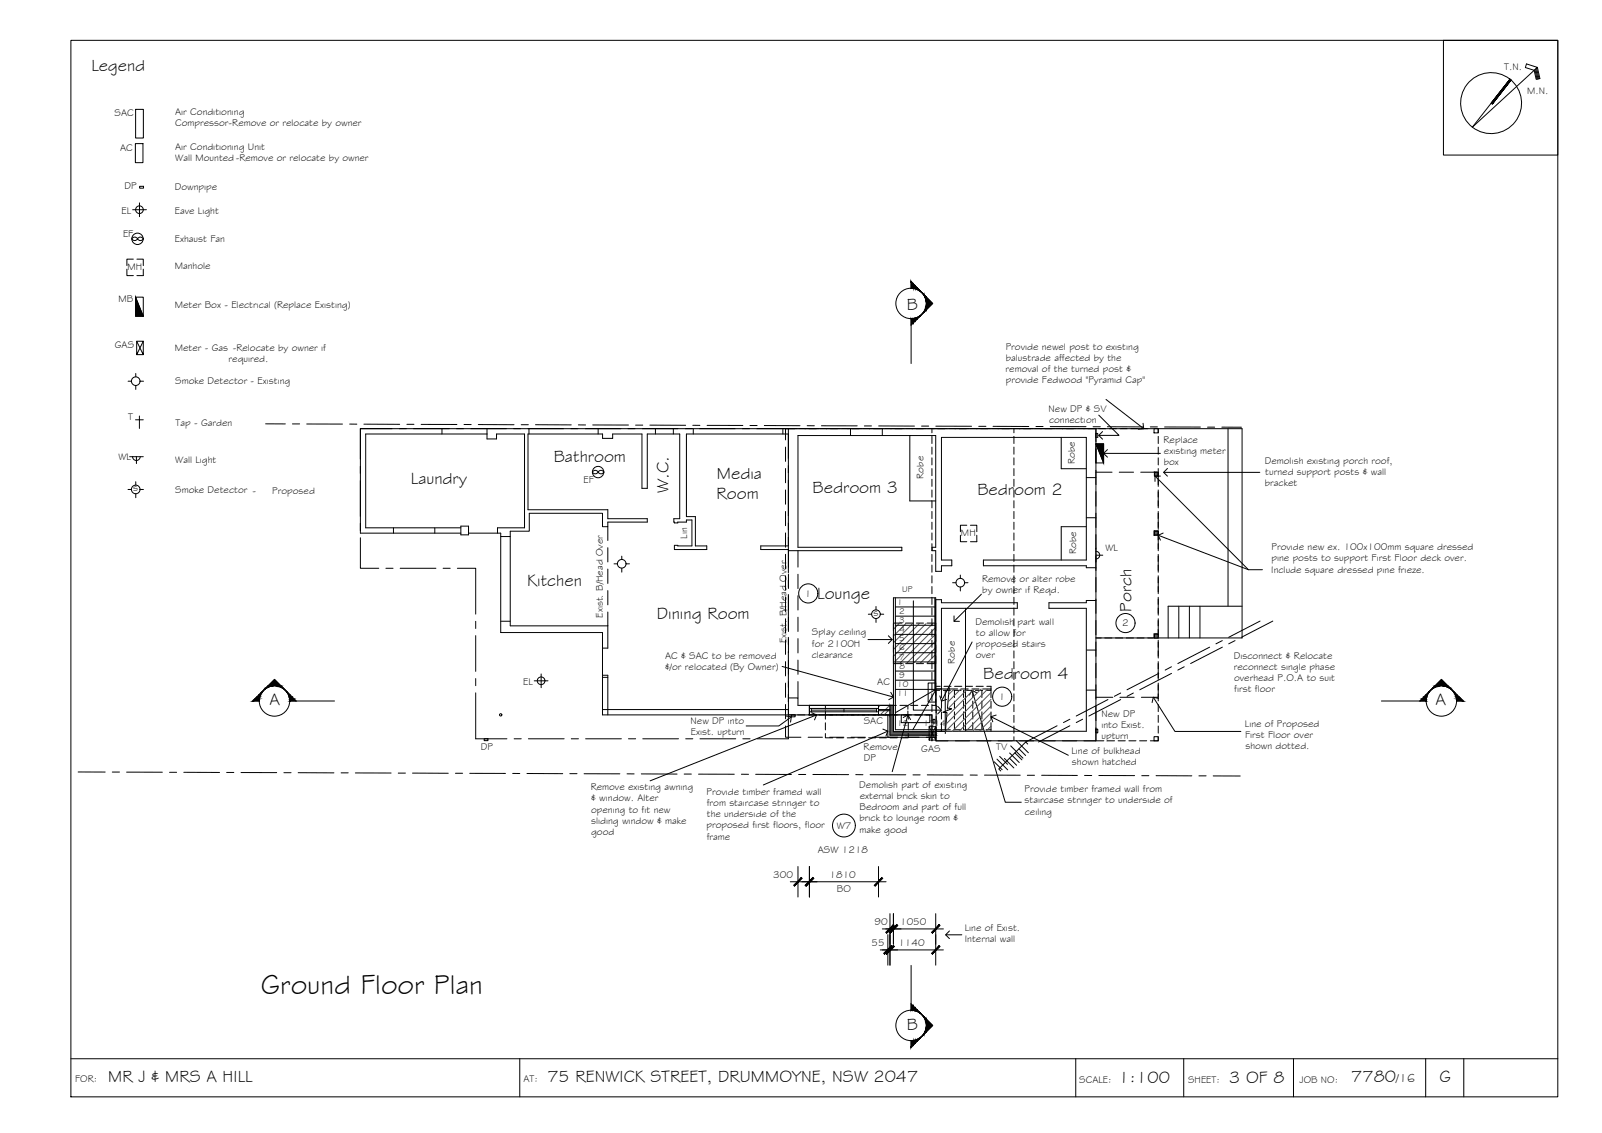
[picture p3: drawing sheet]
<svg xmlns="http://www.w3.org/2000/svg" width="420mm" height="297mm" viewBox="0 0 420 297" stroke-linecap="round" stroke-linejoin="round" font-family="sans-serif">
<!-- layer: HATCH -->
<g fill="#545454" stroke="#545454" stroke-width=".26">
<path d="M244.3 191.8h.5l-.3 .5z"/>
<path d="M244.5 192.3l.2 .4h-.3z"/>
<path d="M302.8 123.8l1 1v-1zM302.8 123.8l1 1h-1z"/>
<path d="M302.8 139.2l1 1v-1zM302.8 139.2l1 1h-1z"/>
<path d="M233.4 184.9l.9 2.5v-2.5zM233.4 184.9l.9 2.5h-.9z"/>
<path d="M233.4 187.4l.9 4.4v-4.4zM233.4 187.4l.9 4.4h-.9z"/>
<path d="M244.8 191.8l.7 .5v-.5zM244.8 191.8l.7 .5h-1z"/>
<path d="M243.7 191.8l.8 .5-.2-.5zM243.7 191.8l.8 .5h-.8z"/>
<path d="M238.2 191.8l5.5 .5v-.5zM238.2 191.8l5.5 .5h-5.5z"/>
<path d="M244.5 192.3l1 .4v-.4zM244.5 192.3l1 .4h-.8z"/>
<path d="M243.7 192.3l.7 .4 .1-.4zM243.7 192.3l.7 .4h-.7z"/>
<path d="M238.2 192.3l5.5 .4v-.4zM238.2 192.3l5.5 .4h-5.5z"/>
<path d="M233.4 191.8l4.8 .9v-.9zM233.4 191.8l4.8 .9h-4.8z"/>
<path d="M302.8 166.3l1 1v-1zM302.8 166.3l1 1h-1z"/>
</g>
<!-- layer: BORDER -->
<g fill="none" stroke="#000" stroke-width=".26">
<path d="M18.6 10.6h390v277h-390zM378.6 10.6h30v30.1h-30zM402.6 18.2l.5 2.6M402.8 18l.6 2.7M403 17.9l.6 2.8M403.2 17.7l.7 2.9-1 .2-.5-2.4-2.3-.7 .3-.9 2.8 .9-17 15.7 9.8-12.6M396.3 21l-4.9 6.3M18.6 277.6h390M136.3 277.6v10M282.1 277.6v10M310.5 277.6v10M339.2 277.6v10"/>
<path d="M373.9 277.6v10M383.9 277.6v10"/>
<circle cx="391.1" cy="27" r="8"/>
</g>
<!-- layer: SECTION POINT -->
<g fill="#000" stroke="#000" stroke-width=".26">
<path d="M241.4 76.3l.4 .4zM242.2 77.1l.3 .5zM243 77.9l1.6 1.7-1.6 1.6zM241.4 82.7l.4-.3zM242.2 82l-.4 .4zM72 178.1l1.7 1.7h-3.4zM378 178.1l1.7 1.7h-3.3zM69.2 181l-.4 .3zM69.5 180.6l.6-.3zM74.4 180.6l.4 .4zM74.8 181l.4 .3zM374.8 181.3l.4-.3z"/>
<path d="M375.6 180.6l-.4 .4zM380 180.3l.5 .3zM380.9 181l.4 .3zM241.4 265.6l.4 .4zM241.4 272l.4-.3zM241.8 266l.4 .5zM242.5 270.8l-.3 .5zM243 267.2l1.6 1.7-1.6 1.6z"/>
<path d="M239 73.9l.5 .5v1.2zM239 73.9v1.7h.5z"/>
<path d="M239.5 74.4l.5 .5v.8zM239.5 74.4v1.2l.5 .1z"/>
<path d="M240 74.9l.5 .5v.5zM240 74.9v.8l.5 .2z"/>
<path d="M240.5 75.4l.5 .7zM240.5 75.4v.5l.5 .2z"/>
<path d="M241 75.9l.4 .5zM241 75.9l.4 .5z"/>
<path d="M242.2 77.1l.3 .5zM241.8 76.7l.4 .4z"/>
<path d="M242.5 77.4l.2 .2v.6zM242.5 77.4l.2 .8z"/>
<path d="M242.7 77.6l.2 .2v.9zM242.7 77.6l.2 1.1z"/>
<path d="M242.9 77.8l.1 1.5zM242.9 77.8l.1 1.5z"/>
<path d="M243 79.8v1.4zM242.9 80.4v.9z"/>
<path d="M239 83.6l.5-.1v1.2zM239 83.6v1.6l.5-.5z"/>
<path d="M239.5 83.5l.5-.1v.8zM239.5 83.5v1.2l.5-.5z"/>
<path d="M240 83.4l.5-.2v.5zM240 83.4v.8l.5-.5z"/>
<path d="M240.5 83.2l.5-.2v.2zM240.5 83.2v.5l.5-.5z"/>
<path d="M241 83l.4-.3zM241 83v.2l.4-.4z"/>
<path d="M242.5 81.5l-.3 .5zM242.2 82l.3-.3z"/>
<path d="M242.7 81v.5h-.2zM242.5 81.5v.2l.2-.2z"/>
<path d="M242.9 80.4v.9l-.2-.3zM242.7 81v.5l.2-.2z"/>
<path d="M70.1 180l1-.1zM70.1 180l1-.1z"/>
<path d="M70.3 179.8h1.4zM70.2 179.9l1.5-.1z"/>
<path d="M72.3 179.8h1.4zM72.8 179.9h1z"/>
<path d="M72.8 179.9h1l-.4 .1zM73.4 180h.5l-.1-.1z"/>
<path d="M376.3 179.9l.3 .1 .6-.1zM376.1 180l.2-.1 .3 .1z"/>
<path d="M376.4 179.8h1.4zM376.4 179.8l.8 .1z"/>
<path d="M378.3 179.8l1.5 .1zM378.3 179.8l1.5 .1z"/>
<path d="M378.9 179.9l1.1 .1zM378.9 179.9l1.1 .1z"/>
<path d="M66.3 183.8l.6-.5h1.1zM66.3 183.8h1.7v-.5z"/>
<path d="M66.9 183.3l.5-.6h.7zM66.9 183.3h1.1l.1-.6z"/>
<path d="M67.9 182.3h.4l-.9 .4zM67.4 182.7h.7l.2-.4z"/>
<path d="M67.9 182.3l.6-.5zM67.9 182.3h.4l.2-.5z"/>
<path d="M68.8 181.3l-.5 .5zM68.3 181.8l.5-.5z"/>
<path d="M69.5 180.6l.6-.3zM69.5 180.6l-.3 .4z"/>
<path d="M70.1 180h.5l-.7 .3zM69.9 180.3l.7-.3z"/>
<path d="M73.4 180h.5v.3zM73.9 180v.3h.2z"/>
<path d="M73.9 180.3l.5 .3zM74.1 180.3l.4 .3z"/>
<path d="M75.2 181.3l.3 .5zM75.2 181.3l.3 .5h.2z"/>
<path d="M75.5 181.8h.2v.5zM75.7 181.8v.5h.4z"/>
<path d="M75.7 182.3h.4l-.2 .4zM76.1 182.3l-.2 .4h.7z"/>
<path d="M75.9 182.7h.7l-.6 .6zM76 183.3h1.1l-.5-.6z"/>
<path d="M76 183.3h1.1l-1.1 .5zM76 183.8h1.6l-.5-.5z"/>
<path d="M372.9 183.3l1.1 .5 .1-.5zM372.4 183.8l.5-.5 1.1 .5z"/>
<path d="M373.4 182.7l.7 .6 .1-.6zM373.4 182.7l.7 .6h-1.2z"/>
<path d="M373.9 182.3l.3 .4 .2-.4zM373.9 182.3l.3 .4h-.8z"/>
<path d="M374.4 181.8v.5l.2-.5zM373.9 182.3l.5-.5v.5z"/>
<path d="M374.8 181.3l-.2 .5zM374.8 181.3l-.2 .5h-.2z"/>
<path d="M375.9 180.3l-.2 .3 .4-.3zM375.6 180.6l.3-.3z"/>
<path d="M376.1 180v.3l.5-.3zM376.1 180v.3h-.2z"/>
<path d="M379.4 180l.8 .3-.2-.3zM379.4 180l.8 .3z"/>
<path d="M380 180.3l.5 .3zM380.5 180.6l.4 .4z"/>
<path d="M381.2 181.3l.5 .5zM381.2 181.3l.5 .5z"/>
<path d="M381.5 181.8l.7 .5zM381.5 181.8l.7 .5h-.5z"/>
<path d="M381.7 182.3l1 .4-.5-.4zM381.7 182.3l1 .4h-.8z"/>
<path d="M381.9 182.7l1.3 .6-.5-.6zM381.9 182.7l1.3 .6h-1.2z"/>
<path d="M382 183.3l1.7 .5-.5-.5zM382 183.3l1.7 .5h-1.7z"/>
<path d="M239.5 272.8l-.5 1.7 .5-.5zM239 272.9l.5-.1-.5 1.7z"/>
<path d="M239.5 263.7l-.5 1.2h.5zM239 263.2l.5 .5-.5 1.2z"/>
<path d="M240 272.7l-.5 1.3 .5-.5zM239.5 272.8l.5-.1-.5 1.3z"/>
<path d="M240 264.2l-.5 .7 .5 .1zM239.5 263.7l.5 .5-.5 .7z"/>
<path d="M240.5 272.6l-.5 .9 .5-.5zM240 272.7l.5-.1-.5 .9z"/>
<path d="M240 265l.5 .2v-.5zM240 264.2l.5 .5-.5 .3z"/>
<path d="M241 272.3l-.5 .7zM240.5 272.6l.5-.3-.5 .7z"/>
<path d="M240.5 265.2l.5 .2v-.2zM240.5 264.7l.5 .5h-.5z"/>
<path d="M241.4 272l-.4 .5zM241 272.3l.4-.3-.4 .5z"/>
<path d="M241 265.4l.4 .3zM241 265.2l.4 .4-.4-.2z"/>
<path d="M242.5 270.8l-.3 .5zM242.2 271.2l-.4 .5z"/>
<path d="M242.2 266.5l.3 .4zM242.2 266.4l.3 .3z"/>
<path d="M242.7 270.2l-.2 .8 .2-.2zM242.7 270.2l-.2 .8z"/>
<path d="M242.5 266.9l.2 .6v-.6zM242.5 266.7l.2 .2h-.2z"/>
<path d="M242.9 269.7l-.2 1.1 .2-.2zM242.9 269.7l-.2 1.1z"/>
<path d="M242.9 267.1l-.2 .4 .2 .5zM242.7 266.9l.2 .2-.2 .4z"/>
<path d="M243 269.1l-.1 1.5zM243 269.1l-.1 1.5z"/>
<path d="M243 267.2v1.4zM242.9 267.1v.9z"/>
</g>
<g fill="none" stroke="#000" stroke-width=".26">
<path d="M239 75.6v-1.7l5.6 5.7-5.6 5.6M239 83.6v11.7M68 183.8h-1.7l5.7-5.7 5.6 5.7M76 183.8h11.7M362.3 183.8h11.7M372.4 183.8l5.6-5.7 5.7 5.7h-1.7M239 253.1v11.8M239 263.2l5.6 5.7-5.6 5.6v-1.6"/>
<circle cx="238.9" cy="79.5" r="4"/>
<circle cx="72" cy="183.8" r="4"/>
<circle cx="378" cy="183.8" r="4"/>
<circle cx="238.9" cy="268.8" r="4"/>
</g>
<!-- layer: SERVICES -->
<g fill="none" stroke="#000" stroke-width=".26">
<path d="M35.5 37.6h2v5h-2zM35.6 28.7h2v7.5h-2zM34.8 55h3.6M36.6 53.2v3.6M36.6 48.8h1v.5h-1zM33.3 70.6v1.7h1.7M34.8 62.4a.86 .86 0 0 1 1.3 .2 .86 .86 0 0 1-1.5 0zM35 67.9h-1.7v1.7M35.5 77.9v5h2.1l-2.1-5h2.1v5M35.9 67.9h1.7v1.7M36.1 62.6a.86 .86 0 0 1 1.5 0M36.1 62.6a.86 .86 0 0 0 1.5 0"/>
<path d="M37.6 70.6v1.7h-1.7M33.6 99.9h.9M35.6 97.9v.9M35.8 89.5l1.8 3.5v-3.5M35.8 93l1.8-3.5h-1.8v3.5h1.8M36.7 99.9h.9M34 119.7h3.6M34.8 119.7a1.01 1.01 0 0 0 1 1 1.01 1.01 0 0 0 1-1M35.5 110.1h2.1M35.6 101.1v1M35.8 119.7v1.8M36.6 109.1v3.2"/>
<path d="M287.4 116.4v5h2l-1.9-5h1.9v5M287.4 113.6h.5v1.1h-.5zM33.6 128.3h.9M35.6 126.3v.9M35.6 129.4v1.1M36.7 128.3h.9M155.6 123.5a.86 .86 0 0 1 1.3 .3 .86 .86 0 0 1-1.5 0zM157.1 123.5a.86 .86 0 0 1 1.3 .3 .86 .86 0 0 1-1.5 0zM253.6 137.7h-1.7v1.7M254.5 137.7h1.7v1.7M161 147.8h.9M163.1 145.8v.9"/>
<path d="M163.1 149v1M164.2 147.8h.9M229.8 159v.9M249.8 152.8h.9M251.9 150.8v.9M251.9 153.9v1M251.9 140.3v1.7h1.7M253 152.8h.9M256.2 140.3v1.7h-1.7M287.4 144.5a1.01 1.01 0 0 1 1 1 1.01 1.01 0 0 1-1 1.1M287.4 145.6h1.8M287.4 143.8v3.6"/>
<path d="M140.1 178.5h3.6M141.9 176.7v3.6M227.7 161h.9M229.8 162.2v1M230.9 161h.9M243.4 179.1h2v5h-2zM127 193.7h1v.5h-1zM207.5 187.4h1v.5h-1zM236.4 187.4h7.5v2.1h-7.5zM243.7 190.5l1.7 3.5v-3.5M243.7 194l1.7-3.5h-1.7v3.5h1.7M244.7 188.6h.5v1h-.5z"/>
<path d="M260.8 199.7l2 2.1M261.5 199l2.8 2.8M262.2 198.3l2.1 2.1M263.4 198.8l2.5 2.5M264.8 198.8l1.8 1.8M264.8 197.4l2.5 2.5M265.1 195.6l3.2 3.2M266.2 197.4l1.8 1.8M266.5 194.1l3.2 3.3M267.3 196.3l1.7 1.8M269.5 195.1l-.5-.6-7.1 7.1 .6 .5M287.4 191.1h.5v1h-.5z"/>
<circle cx="36.6" cy="55" r="1.01"/>
<circle cx="36.1" cy="62.6" r="1.49"/>
<circle cx="35.6" cy="99.9" r="1.13"/>
<circle cx="35.6" cy="128.3" r="1.13"/>
<circle cx="156.9" cy="123.8" r="1.49"/>
<circle cx="163.1" cy="147.8" r="1.13"/>
<circle cx="251.9" cy="152.8" r="1.13"/>
<circle cx="141.9" cy="178.5" r="1.01"/>
<circle cx="229.7" cy="161" r="1.13"/>
</g>
<path d="M35.5 77.9l2.1 5h-2.1zM287.5 116.4h1.9v5z" fill="#000" stroke="#000" stroke-width=".26"/>
<!-- layer: EXISTING -->
<g fill="none" stroke="#000" stroke-width=".26">
<path d="M115.9 112.4v1.4M127.7 112.4v2.7h2.5v-1.3h7.4v24.6h-7.1v1.4M127.7 113.8h-31.8v24.6h25M138.7 112.4v1.4M156.9 112.4v1.4M171.9 112.4v1.4M176.6 112.4v1.4M181.8 112.4v1.4M205.3 112.4v1.4M223.1 112.4v1.8M231.4 112.4v1.8M238.6 114.2v17.1h6.8"/>
<path d="M278.3 114.7v8.2h6.6M287.4 112.4v81.8h-42M302.7 112.4h1.1v1.1h-1.1zM322.1 112.4v46.5M103.2 138.4v1.4M114 138.4v1.4M120.9 139.8h-26.4v-27.4h231.3v54.9h-38.4M120.9 137.9h2v2.3h-2zM122.9 139.8h8.4v26h26.7v21.6h77.9M284.9 138.1h-6.6v8.7M284.9 125.2h2.5M284.9 135.7h2.5"/>
<path d="M302.7 139.2h1.1v1.1h-1.1zM131.3 140.7h2.5M253.2 159.5v32.2M287.4 148.8h-2.5v-.5h-27v-1.5h27v-32.1h-38v32.1h2.7v1.5h-2.7v1.5h-1.5v-5.4h-.9v-.9h.9v-29.3h-36.1v29.3h27.2v.9h-29.7v-.3h-7.3v-1h7.3v-29.3h-26.8v21.6h2.4v7.7h3v1h-8.5v-1.1l4.6 .1v-6.8h-1.5v.6h-2.2v.2h-.9l-.2-.2v-.9h1.6v-22.2h-8.5v14.2h-1.4v-14.2h-7.7v1.1h-2.7v-1.1h-19.5v19.8h20.9v2.4h10.4v.9h-10.4v1.2h-1.4v-3.5h-19.2v4.7h-5v24.8h25.6v5.8h-1.4M287.4 157.4h-2.5v.6h-9.8v1.5h9.8v32.2h-38v-2.2M309.2 158.9v8.4M311.9 158.9v8.4M314.7 158.9v8.4M325.8 158.9h-19.4v8.4M131.3 162.9h2.5M158 177h1.4v10.4M158 177.6h1.4"/>
<path d="M284.9 170.4h2.5M302.7 166.2h1.1v1.1h-1.1zM158 186h48.8M216.5 184.9v1M216.5 186.4v1M235.1 184.9h-25.8v-1.9h-2.5v4.4M236 184.9h1.9M236.9 187.4h1.8M238.1 184.9v1M238.1 186.4v1M238.8 184.9h1.9M239.7 187.4h1.9"/>
<path d="M241.6 184.9h1.9M242.5 187.4h1.9v6.8M244.5 184.9h1v2M245.4 182.3v-25.1h1.5v.8h19.9v1.5h-19.9v23.4M245.4 183.3v1.6M245.5 187.8v1.9M245.5 190.7v1.9M246.9 183.8v1.9M246.9 186.6v1.9M284.9 180.9h2.5M302.7 193.1h1.1v1.1h-1.1z"/>
<circle cx="131.3" cy="187.4" r=".31"/>
</g>
<!-- layer: NEWWORK -->
<g fill="none" stroke="#000" stroke-width=".26">
<path d="M206 117.2v3.8M209.2 112.4h-3.2v2.9M211.1 112.4h3.7M216.7 112.4h3.8M222.3 112.4h3.8M228 112.4h3.7M233.6 112.4h3.7M239.2 112.4h3.8M244.8 112.4h3.8M250.5 112.4h3.7M256.1 112.4h3.7M261.7 112.4h3.8"/>
<path d="M267.3 112.4h3.8M273 112.4h3.7M278.6 112.4h3.7M284.2 112.4h3.2v3.4M287.4 117.7v3.7M206 122.8v3.8M206 128.5v3.7M206 134.1v3.7M206 139.7v3.8M287.4 123.3v3.8M287.4 128.9v3.8M287.4 134.5v3.8"/>
<path d="M287.4 123.8h4.3M293.5 123.8h3.8M299.2 123.8h4.2M302.8 139.2h1v1h-1zM302.8 123.8h1v1h-1zM303.8 123.8v3.3M303.8 128.9v3.8M303.8 134.5v3.8M206 145.3v3.8M206 151v3.7M206 156.6v3.7M287.4 140.2v3.7"/>
<path d="M287.4 145.8v3.8M287.4 151.4v3.8M287.4 157v3.8M303.8 140.2v3.7M303.8 145.8v3.8M303.8 151.4v3.8M303.8 157v3.8M206 162.2v3.8M206 167.8v3.8M206 173.5v3.7M206 179.1v3.7M245.5 179.9h1.1"/>
<path d="M247.6 179.9h1.8M250.4 179.9h1.9M253.2 179.9h1.9M256 179.9h1.9M258.8 179.9h1.1v.7M287.4 162.7v3.7M287.4 168.3v3.8M287.4 173.9v3.8M287.4 179.5v3.8M287.4 167.3h1.4M289.8 167.3h1.8M292.6 167.3h1.9"/>
<path d="M295.4 167.3h1.9M298.2 167.3h1.9M301 167.3h1.4M302.8 166.3h1v1h-1zM303.8 179.5v3.3h-4.5M303.8 162.7v3.7M303.8 168.3v3.8M303.8 173.9v3.8M206 190.3v3h4.1M206 184.7v3.8M211.9 193.3h3.8M212.3 184.9v2.5"/>
<path d="M217.6 193.3h3.7M223.2 193.3h3.8M228.8 193.3h6.6M230.4 186h3M230.4 186.3h3M233.4 187.4h-3v-2.5h3v7.8h12.1M234.3 184.9v6.9h11.2M237.3 193.3h3.8M242.9 193.3h2.6M245.5 194.2h3.2M250.5 194.2h3.8M256.2 194.2h3.7"/>
<path d="M261.8 194.2h3.7M267.4 194.2h3.8M273 194.2h3.8M278.7 194.2h3.7M287.4 190.8v3.4h-3.1M287.4 185.2v3.7M287.4 182.8h4.5M293.7 182.8h3.8"/>
</g>
<!-- layer: INSULCLAD -->
<path d="M232.9 187.4v5.9h12.6" fill="none" stroke="#000" stroke-width=".26"/>
<!-- layer: 0.13 -->
<g fill="none" stroke="#000" stroke-width=".26">
<path d="M159.4 138.1v3.6M159.4 143.6v3.7M159.4 149.2v3.8M159.4 154.8v3.8M206.8 144.4v4.3M206.8 150.6v3.7M206.8 156.2v3.7M209.3 144.4v4.3M209.3 150.6v3.7M209.3 156.2v3.7M159.4 160.5v3.6M206.8 161.8v3.8"/>
<path d="M206.8 167.4v3.8M206.8 173.1v3.7M206.8 178.7v4.3M209.3 161.8v3.8M209.3 167.4v3.8M209.3 173.1v3.7M209.3 178.7v4.3M234.3 172v2h2.3M234.3 166.3v1.9M234.3 169.1v1.9M236.6 163.4h-2.3v2M237.5 174h1.9"/>
<path d="M237.5 163.4h1.9M240.3 174h1.9M240.3 163.4h1.9M243.1 163.4h2.3v2M245.4 172v2h-2.3M245.4 166.3v1.9M245.4 169.1v1.9M248.9 180.2l-.4 5.5 1.1 .1-2.3 .9 1.1 .1-.5 5.5"/>
</g>
<!-- layer: ROOFPLAN EXIST. -->
<g fill="none" stroke="#000" stroke-width=".26">
<path d="M102.8 112.4h-8.3v8M104.7 112.4h1.9M108.5 112.4h9.3M119.7 112.4h1.9M123.5 112.4h9.3M134.7 112.4h1.9M138.5 112.4h9.3M149.7 112.4h1.9M153.5 112.4h9.3M164.7 112.4h1.9M168.5 112.4h9.3M179.7 112.4h1.9"/>
<path d="M183.5 112.4h9.3M194.7 112.4h1.9M198.5 112.4h10M206.8 112.4v7.8M209.4 112.4h1.9M212.2 112.4h1.9M215 112.4h1.9M217.8 112.4h1.9M220.6 112.4h1.9M223.4 112.4h1.9M226.3 112.4h1.8M229.1 112.4h1.9"/>
<path d="M231.9 112.4h1.9M234.7 112.4h1.9M237.5 112.4h1.9M240.3 112.4h1.9M243.1 112.4h1.9M244.4 112.4v1.1M244.4 114.4v1.9M244.4 117.2v1.9M245.9 112.4h1.9M248.8 112.4h1.8M251.6 112.4h1.9M254.4 112.4h1.9"/>
<path d="M257.2 112.4h1.9M260 112.4h1.9M262.8 112.4h1.9M265.6 112.4h1.9M265.9 112.4v1.1M265.9 114.4v1.9M265.9 117.2v1.9M268.4 112.4h1.9M271.3 112.4h1.8M274.1 112.4h1.9M276.9 112.4h1.9M279.7 112.4h1.9"/>
<path d="M282.5 112.4h1.9M285.3 112.4h1.9M288.1 112.4h1.9M290.9 112.4h1.9M293.8 112.4h1.8M296.6 112.4h1.9M299.4 112.4h1.7M303.8 112.4v1.1M303.8 114.4v1.9M303.8 117.2v1.9M94.5 122.2v1.9M94.5 126v9.4"/>
<path d="M94.5 137.2v1.9M206.8 122.1v1.9M206.8 125.8v9.4M206.8 137.1v1.9M244.4 120v1.9M244.4 122.8v1.9M244.4 125.6v1.9M244.4 128.5v1.8M244.4 131.3v1.9M244.4 134.1v1.9M244.4 136.9v1.9M244.4 139.7v1.9"/>
<path d="M265.9 120v1.9M265.9 122.8v1.9M265.9 125.6v1.9M265.9 128.5v1.8M265.9 131.3v1.9M265.9 134.1v1.9M265.9 136.9v1.9M265.9 139.7v1.9M303.8 120v1.9M303.8 122.8v1.9M303.8 125.6v1.9M303.8 128.5v1.8"/>
<path d="M303.8 131.3v1.9M303.8 134.1v1.9M303.8 136.9v1.9M303.8 139.7v1.9M94.5 141v8h4.8M101.2 149h1.9M105 149h9.3M116.2 149h1.9M120 149h4.8v12M206.8 140.8v9.4M206.8 152.1v1.9M206.8 155.8v9.4"/>
<path d="M244.4 142.5v1.9M244.4 145.3v1.9M244.4 148.1v1.9M244.4 151v1.8M244.4 153.8v1.9M244.4 156.6v1.9M244.4 159.4v1.9M265.9 142.5v1.9M265.9 145.3v1.9M265.9 148.1v1.9M265.9 151v1.8M265.9 153.8v1.9"/>
<path d="M265.9 156.6v1.9M265.9 159.4v1.9M303.8 142.5v1.9M303.8 145.3v1.9M303.8 148.1v1.9M303.8 151v1.8M303.8 153.8v1.9M303.8 156.6v1.9M303.8 159.4v1.9M124.8 162.9v1.9M124.8 166.6v9.4M124.8 177.9v1.9"/>
<path d="M206.8 167.1v1.9M206.8 170.9v9.3M244.4 162.2v1.9M244.4 165v1.9M244.4 167.8v1.9M244.4 170.6v1.9M244.4 173.5v1.8M244.4 176.3v1.9M244.4 179.1v1.9M265.9 162.2v1.9M265.9 165v1.9M265.9 167.8v1.9"/>
<path d="M265.9 170.6v1.9M265.9 173.5v1.8M265.9 176.3v1.9M265.9 179.1v1.9M303.8 162.2v1.9M303.8 165v1.9M303.8 167.8v1.9M303.8 170.6v1.9M303.8 173.5v1.8M303.8 176.3v1.9M303.8 179.1v1.9M303.9 176.5l-8.3 4.3"/>
<path d="M307.2 174.8l-1.6 .9M307.3 176.5l-8.4 4.3M310.6 174.8l-1.7 .9M317.3 169.7l-8.4 4.3M320.6 168l-1.7 .8M320.6 169.7l-8.3 4.3M323.9 168l-1.7 .8M330.5 162.8l-8.3 4.3M333.8 162.8l-8.2 4.3M124.8 181.6v12.1h8.2M134.8 193.7h1.9M138.6 193.7h9.4"/>
<path d="M149.8 193.7h1.9M153.6 193.7h9.4M164.8 193.7h1.9M168.6 193.7h9.4M179.8 193.7h1.9M183.6 193.7h9.4M194.8 193.7h1.9M206.8 182.1v1.9M206.8 185.8v7.9h-8.2M206.8 187.4h1.4M209.2 187.4h1.9M212 187.4h1.9"/>
<path d="M214.8 187.4h1.9M216.5 192.3v1.1h1.9M216.5 189.5v1.9M217.6 187.4h21.6M218.4 187.4h-1.9v1.1M219.4 193.4h1.8M222.2 193.4h1.9M225 193.4h1.9M227.8 193.4h1.9M230.6 193.4h1.9M233.4 193.4h1.9M238.2 192.3v1.1h-2"/>
<path d="M238.2 187.4v1.1M238.2 189.5v1.9M240.1 187.4h1.9M242.9 187.4h1.5M244.4 181.9v1.9M244.4 184.7v1.9M244.4 187.5v1.9M244.4 190.3v1.9M244.4 193.1v1.1M265.9 181.9v1.9M265.9 184.7v1.9M265.9 187.5v1.9"/>
<path d="M265.9 190.3v1.9M265.9 193.1v1.1M277.2 190.3l-8.2 4.2M280.6 188.6l-1.7 .8M280.6 190.3l-8.2 4.2M283.9 188.6l-1.6 .8M287.4 194.2h2.1M290.4 194.2h1.9M290.6 183.4l-8.3 4.3M293.3 194.2h1.8M293.9 181.7l-1.6 .9M293.9 183.4l-8.3 4.3"/>
<path d="M296.1 194.2h1.8M297.3 181.7l-1.7 .9M298.9 194.2h1.8M303.8 181.9v1.9M303.8 184.7v1.9M303.8 187.5v1.9M303.8 190.3v1.9M303.8 193.1v1.1h-2.1"/>
</g>
<!-- layer: HATCH -->
<g fill="none" stroke="#545454" stroke-width=".26">
<path d="M235.8 163.5l-1.5 1.5M237.6 163.5l-3.3 3.2M239.3 163.5l-5 5M241.1 163.5l-6.8 6.8M242.9 163.5l-8.6 8.6M244.6 163.5l-10.3 10.3M245.4 164.5l-9.3 9.3M245.4 166.3l-7.5 7.5M245.4 168l-5.8 5.8M245.4 169.8l-4 4M245.4 171.5l-2.3 2.3M245.4 173.3l-.5 .5"/>
<path d="M230.8 184.9l-.4 .4M232 186.3l-1.1 1.1M233 186.3l-1.1 1.1M233.3 184.9l-1.1 1.1M233.4 185.9l-.1 .1M250.3 180.6l-1.5 1.5M252 180.6l-3.4 3.4M253.8 180.6l-5.3 5.4M255.6 180.6l-7.3 7.3M257.3 180.6l-9.2 9.2M259.1 180.6l-11.1 11.1M259.9 181.6l-10.1 10.1"/>
<path d="M259.9 183.3l-8.4 8.4M259.9 185.1l-6.6 6.6M259.9 186.9l-4.8 4.8M259.9 188.7l-3.1 3M259.9 190.4l-1.3 1.3"/>
</g>
<!-- layer: WINDOWS -->
<g fill="none" stroke="#000" stroke-width=".26">
<path d="M212.3 185.7h18.1M212.3 187.4h18.1M212.3 186.6h18.1M212.3 184.9h18.1M212.8 185.7v.9M212.8 186.2h17.1M221.3 185.7v.9M229.9 185.7v.9"/>
<circle cx="221.3" cy="216.4" r="3"/>
</g>
<!-- layer: STAIRS -->
<g fill="none" stroke="#000" stroke-width=".26">
<path d="M234.8 156.7v34.6h14.4M234.8 159.1h10.4M245.2 156.7v24.3h1.3M234.8 178.3h10.4M234.8 175.9h10.4M234.8 173.5h10.4M234.8 171.1h10.4M234.8 168.7h10.4M234.8 166.3h10.4M234.8 163.9h10.4M234.8 161.5h10.4M234.8 180.7h10.4"/>
<path d="M245.2 180.9l-10.4 6M245.4 181l-6 10.3M245.5 191.7h2.5M245.5 180.7v11.1M247.4 181h1.9M247.9 181v10.3M250.2 191.3h1.9M250.2 181h1.9M250.3 181v1.9M250.3 183.8v1.9M250.3 186.6v1.9M250.3 189.4v1.9"/>
<path d="M251.1 180.6h-5.7v-23.9h-11.1v28.2M252.1 180.6h1.8M252.7 181v1.9M252.7 183.8v1.9M252.7 186.6v1.9M252.7 189.4v1.9M253 191.3h1.9M253 181h1.9M254.9 180.6h1.9M255.1 181v1.9M255.1 183.8v1.9M255.1 186.6v1.9"/>
<path d="M255.1 189.4v1.9M255.8 191.3h1.9M255.8 181h1.9M257.5 181v1.9M257.5 183.8v1.9M257.5 186.6v1.9M257.5 189.4v1.9M257.7 180.6h2.2v2.3M258.6 191.3h1.3M258.6 181h1.3M259.9 183.8v1.9M259.9 186.6v1.9"/>
<path d="M259.9 189.5v2.2"/>
</g>
<!-- layer: NEWWORK -->
<path d="M212.3 184.9v2.5M233.4 184.9h.9M245.4 180.6h1.5M245.5 191.7h1.4M245.5 192.6v1.6" fill="none" stroke="#000" stroke-width=".3"/>
<!-- layer: 0 -->
<g fill="none" stroke="#000" stroke-width=".26">
<path d="M288.2 108.8l5.3 5.3h-5.3M289.2 113.1l-1 1 1 1M289.4 118.9h14.9M290.1 104.7l9.9 7.7M290.5 117.9l-1.1 1 1.1 1M299.8 111l.2 1.4-1.4 .2M302.9 124.8l24.5 24.6M304.3 124.8h-1.4v1.4M305.1 139.8l-1.3 .5 .5 1.3M305.2 123.8h25.2M306.2 122.8l-1 1 1 1M239.6 157.5v28.7h7.3"/>
<path d="M257.4 155.8l-7.2 7.1M303.8 140.3l23.6 9.1h3.7M205.1 174.7l29.2 8M227.7 167.7h6.3M233 166.7l1 1-1 1M250.2 161.5v1.4h1.4M255 168.3l-8.1 15.5M206.1 187.7l1.4 .2-.2 1.4M207.5 187.9l-3.2 2.4h-8.6M212.9 186.9l1.3 .5-.6 1.3M214.2 187.4l-43.7 17.3M231.5 191.1l1.4 .6-.5 1.3"/>
<path d="M232.9 191.7l-32.7 14.1M233.6 181.5l.7 1.2-1.2 .7M236.9 188.1l1.2-.7 .7 1.3M238.1 187.4l-4.1 14.9M245.9 185.2l1 1-1 1M246.5 182.4l.4 1.4 1.4-.4M254.9 181l8.8 29.3h4.2M256.2 181.6l-1.3-.6-.6 1.2M259.9 187.9l20.3 10.1M261.3 187.5l-1.4 .4 .5 1.3M302.5 182.8l5.7 9h17.2M303.9 183.1l-1.4-.3-.3 1.4"/>
<path d="M248 245.1h4.3M249 244.1l-1 1 1 1"/>
</g>
<!-- layer: DIMENSION -->
<path d="M207.3 231.2h25.1M209.3 227.2v8M212.3 227.2v8M230.4 227.2v8M233.4 239.5v13.5M234.3 239.5v8M245.4 239.5v13.5M230.9 249h16.5M231.4 243.5h16M232.9 245v8" fill="none" stroke="#000" stroke-width=".26"/>
<!-- layer: 0 -->
<g fill="#000" stroke="#000" stroke-width=".26">
<path d="M210.2 230.1l-1.8 2.2 2-2zM210.2 230.1l-1.8 2.2-.2-.2z"/>
<path d="M211.2 232.1l.2 .2 1.8-2.2zM213.2 230.1l.2 .2-2 2z"/>
<path d="M213.2 230.1l-1.8 2.2 2-2zM213.2 230.1l-1.8 2.2-.2-.2z"/>
<path d="M229.3 232.1l.2 .2 1.8-2.2zM231.3 230.1l.2 .2-2 2z"/>
<path d="M231.8 249.9l.2 .2 1.8-2.2zM233.8 247.9l.2 .3-2 1.9z"/>
<path d="M232.3 244.4l.2 .2 1.8-2.2zM234.3 242.4l.2 .2-2 2z"/>
<path d="M234.3 247.9l-1.8 2.2 2-1.9zM232.3 249.9l2-2-1.8 2.2z"/>
<path d="M234.3 247.9l-1.8 2.2 2-1.9zM232.3 249.9l2-2-1.8 2.2z"/>
<path d="M235.2 242.4l-1.8 2.2 2-2zM235.2 242.4l-1.8 2.2-.2-.2z"/>
<path d="M235.2 242.4l-1.8 2.2 2-2zM235.2 242.4l-1.8 2.2-.2-.2z"/>
<path d="M244.3 249.9l.2 .2 1.8-2.2zM246.3 247.9l.2 .3-2 1.9z"/>
<path d="M244.3 244.4l.2 .2 1.8-2.2zM246.3 242.4l.2 .2-2 2z"/>
</g>
<!-- layer: BORDER -->
<g fill="#000" stroke="#000" stroke-width=".26">
<path d="M396 20.8l-4.9 6.3zM396 20.8l.3 .1-5.2 6.2z"/>
<path d="M396.3 20.9l-5.2 6.2 .3 .2zM396.3 20.9l-4.9 6.4z"/>
</g>
<!-- layer: BOUNDARY -->
<g fill="none" stroke="#000" stroke-width=".26">
<path d="M69.7 111.1h5.1M76.7 111.1h1.9M80.4 111.2h9.4M91.7 111.2h1.9M95.4 111.2h9.4M106.7 111.2h1.9M110.5 111.3h9.3M121.7 111.3h1.9M125.4 111.3l9.4 .1M136.7 111.4h1.9M140.4 111.4h9.4M151.7 111.4h1.9"/>
<path d="M155.5 111.4h9.3M166.7 111.5h1.9M170.4 111.5h9.4M181.7 111.5h1.9M185.4 111.5h9.4M196.7 111.6h1.9M200.5 111.6h9.3M211.7 111.6h1.9M215.4 111.6h9.4M226.7 111.7h1.9M230.4 111.7h9.4M241.7 111.7h1.9"/>
<path d="M245.4 111.7l9.4 .1M256.7 111.8h1.9M260.4 111.8h9.4M271.7 111.8h1.9M275.4 111.8l9.4 .1M286.7 111.9h1.9M290.4 111.9h9.4M301.7 111.9h1.9M305.4 111.9l9.4 .1M316.7 112h1.9M320.4 112h5.2M20.5 202.4h7.1"/>
<path d="M29.4 202.4h1.9M33.2 202.4l9.4 .1M44.5 202.5h1.8M48.2 202.5h9.4M59.4 202.5h1.9M63.2 202.5l9.4 .1M74.5 202.6h1.8M78.2 202.6h9.4M89.5 202.6h1.8M93.2 202.6l9.4 .1M104.4 202.7h1.9M108.2 202.7h9.4"/>
<path d="M119.5 202.7h1.8M123.2 202.7l9.4 .1M134.5 202.8h1.8M138.2 202.8h9.4M149.4 202.8h1.9M153.2 202.9h9.4M164.5 202.9h1.8M168.2 202.9h9.4M179.4 202.9h1.9M183.2 203h9.4M194.4 203h1.9M198.2 203h9.4"/>
<path d="M209.5 203h1.8M213.2 203l9.4 .1M224.4 203.1h1.9M228.2 203.1h9.4M239.4 203.2h1.9M243.2 203.2h9.4M254.5 203.2h1.8M258.2 203.2h9.4M269.4 203.3h1.9M273.2 203.3h9.4M284.4 203.3h1.9M288.2 203.3h9.4"/>
<path d="M299.5 203.4h1.8M303.2 203.4h9.4M314.4 203.4h1.9M318.2 203.4h7.1"/>
</g>
<!-- layer: TEXT -->
<g fill="none" stroke="#000" stroke-width=".26">
<circle cx="212" cy="155.6" r="2.51"/>
<circle cx="295.2" cy="163.3" r="2.51"/>
<circle cx="262.8" cy="182.7" r="2.51"/>
</g>
<text font-size="7.5" x="68.4" y="260.5">Ground Floor Plan</text>
<g font-size="4.5">
<text x="24" y="18.6">Legend</text>
<text x="237.9" y="81.2">B</text>
<text x="145.3" y="121">Bathroom</text>
<text x="188" y="125.7">Media</text>
<text x="107.8" y="127">Laundry</text>
<text x="175.4" y="129.2" transform="rotate(-90 175.4 129.2)">W.C.</text>
<text x="187.9" y="130.7">Room</text>
<text x="213.1" y="129.4">Bedroom 3</text>
<text x="256.3" y="129.8">Bedroom 2</text>
<text x="138.3" y="153.7">Kitchen</text>
<text x="214.3" y="157.1">Lounge</text>
<text x="296.8" y="160.3" transform="rotate(-90 296.8 160.3)">Porch</text>
<text x="172.3" y="162.4">Dining Room</text>
<text x="257.9" y="178.1">Bedroom 4</text>
<text x="70.7" y="184.9">A</text>
<text x="376.5" y="184.9">A</text>
<text x="237.9" y="270.1">B</text>
<text x="28.4" y="283.6">MR J &amp; MRS A HILL</text>
<text x="143.6" y="283.6">75 RENWICK STREET, DRUMMOYNE, NSW 2047</text>
<text x="293.3" y="283.9">1:100</text>
<text x="322.3" y="283.9">3 OF 8</text>
<text x="354.4" y="283.8">7780</text>
<text x="377.5" y="283.8">G</text>
</g>
<text font-size="3.2" x="366.2" y="283.8">/16</text>
<g font-size="2.6">
<text x="394.5" y="18.3">T.N.</text>
<text x="400.5" y="24.6">M.N.</text>
<text x="30.1" y="30.4">SAC</text>
<text x="45.9" y="33">Compressor-Remove or relocate by owner</text>
<text x="45.9" y="30.1">Air Conditioning</text>
<text x="31.5" y="39.6">AC</text>
<text x="45.9" y="39.3">Air Conditioning Unit</text>
<text x="46" y="42.2">Wall Mounted-Remove or relocate by owner</text>
<text x="32.6" y="49.5">DP</text>
<text x="45.8" y="49.9">Downpipe</text>
<text x="31.9" y="56">EL</text>
<text x="45.9" y="56.2">Eave Light</text>
<text x="32.3" y="62.2">EF</text>
<text x="45.9" y="63.3">Exhaust Fan</text>
<text x="33.4" y="70.8">MH</text>
<text x="45.8" y="70.5">Manhole</text>
<text x="31" y="79.1">MB</text>
<text x="45.8" y="80.7">Meter Box - Electrical (Replace Existing)</text>
<text x="30.1" y="91.2">GAS</text>
<text x="45.8" y="91.9">Meter - Gas -Relocate by owner if</text>
<text x="60" y="94.9">required.</text>
<text x="263.8" y="91.7">Provide newel post to existing</text>
<text x="263.8" y="94.7">balustrade affected by the</text>
<text x="45.9" y="100.8">Smoke Detector - Existing</text>
<text x="263.7" y="97.6">removal of the turned post &amp;</text>
<text x="263.8" y="100.5">provide Fedwood &quot;Pyramid Cap&quot;</text>
<text x="33.6" y="110">T</text>
<text x="46" y="111.7">Tap - Garden</text>
<text x="275" y="108.1">New DP &amp; SV</text>
<text x="275.1" y="111">connection</text>
<text x="305.2" y="116.2">Replace</text>
<text x="305.3" y="119.1">existing meter</text>
<text x="31.1" y="120.7">WL</text>
<text x="46" y="121.4">Wall Light</text>
<text x="242.2" y="125.5" transform="rotate(-90 242.2 125.5)">Robe</text>
<text x="281.9" y="121.6" transform="rotate(-90 281.9 121.6)">Robe</text>
<text x="305.2" y="122">box</text>
<text x="331.7" y="121.6">Demolish existing porch roof,</text>
<text x="331.9" y="124.5">turned support posts &amp; wall</text>
<text x="34.9" y="128.9">s</text>
<text x="46" y="129.3">Smoke Detector -</text>
<text x="71.4" y="129.4">Proposed</text>
<text x="153.1" y="126.7">EF</text>
<text x="331.7" y="127.4">bracket</text>
<text x="180.2" y="141.3" transform="rotate(-90 180.2 141.3)">Lin</text>
<text x="252" y="140.6">MH</text>
<text x="282.3" y="145.2" transform="rotate(-90 282.3 145.2)">Robe</text>
<text x="289.9" y="144.4">WL</text>
<text x="333.5" y="144.2">Provide new ex. 100x100mm square dressed</text>
<text x="333.5" y="147.2">pine posts to support First Floor deck over.</text>
<text x="257.6" y="152.6">Remove or alter robe</text>
<text x="257.6" y="155.5">by owner if Reqd.</text>
<text x="333.4" y="150.1">Include square dressed pine frieze.</text>
<text x="158.1" y="162" transform="rotate(-90 158.1 162)">Exist. B/Head Over</text>
<text x="211.1" y="156.4">1</text>
<text x="229.1" y="161.6">s</text>
<text x="212.9" y="166.6">Splay ceiling</text>
<text x="255.8" y="163.7">Demolish part wall</text>
<text x="256" y="166.7">to allow for</text>
<text x="294.3" y="164.2">2</text>
<text x="174.4" y="172.7">AC &amp; SAC to be removed</text>
<text x="206.3" y="168.6" transform="rotate(-90 206.3 168.6)">Exist. B/Head Over</text>
<text x="212.9" y="172.4">clearance</text>
<text x="212.9" y="169.5">for 2100H</text>
<text x="255.9" y="169.6">proposed stairs</text>
<text x="255.9" y="172.5">over</text>
<text x="323.6" y="172.8">Disconnect &amp; Relocate</text>
<text x="137.2" y="179.5">EL</text>
<text x="174.4" y="175.7">&amp;/or relocated (By Owner)</text>
<text x="230.1" y="179.5">AC</text>
<text x="250.4" y="174" transform="rotate(-90 250.4 174)">Robe</text>
<text x="323.6" y="175.7">reconnect single phase</text>
<text x="323.7" y="178.6">overhead P.O.A to suit</text>
<text x="262" y="183.5">1</text>
<text x="323.7" y="181.5">first floor</text>
<text x="181.1" y="189.7">New DP into</text>
<text x="226.5" y="189.8">SAC</text>
<text x="288.9" y="188">New DP</text>
<text x="288.9" y="190.9">into Exist.</text>
<text x="326.5" y="190.5">Line of Proposed</text>
<text x="126.1" y="196.6">DP</text>
<text x="181.2" y="192.6">Exist. upturn</text>
<text x="226.5" y="196.6">Remove</text>
<text x="241.6" y="197">GAS</text>
<text x="261.3" y="196.7">TV</text>
<text x="281" y="197.6">Line of bulkhead</text>
<text x="288.9" y="193.8">upturn</text>
<text x="326.5" y="193.4">First Floor over</text>
<text x="326.6" y="196.3">shown dotted.</text>
<text x="226.5" y="199.5">DP</text>
<text x="281.1" y="200.5">shown hatched</text>
<text x="154.9" y="207.2">Remove existing awning</text>
<text x="185.3" y="208.3">Provide timber framed wall</text>
<text x="225.4" y="206.6">Demolish part of existing</text>
<text x="225.5" y="209.5">external brick skin to</text>
<text x="268.7" y="207.7">Provide timber framed wall from</text>
<text x="155" y="210.1">&amp; window. Alter</text>
<text x="155" y="213">opening to fit new</text>
<text x="155" y="216">sliding window &amp; make</text>
<text x="185.4" y="211.3">from staircase stringer to</text>
<text x="185.4" y="214.2">the underside of the</text>
<text x="225.4" y="215.3">brick to lounge room &amp;</text>
<text x="225.4" y="212.4">Bedroom and part of full</text>
<text x="268.7" y="210.6">staircase stringer to underside of</text>
<text x="268.8" y="213.5">ceiling</text>
<text x="155" y="218.9">good</text>
<text x="185.3" y="217.2">proposed first floors, floor</text>
<text x="185.4" y="220.1">frame</text>
<text x="219.5" y="217.2">W7</text>
<text x="225.4" y="218.3">make good</text>
<text x="214.5" y="223.7">ASW 1218</text>
<text x="202.8" y="230.1">300</text>
<text x="217.5" y="230.1">1810</text>
<text x="219.5" y="233.9">BO</text>
<text x="229.3" y="242.5">90</text>
<text x="236.1" y="242.5">1050</text>
<text x="253.1" y="244.2">Line of Exist.</text>
<text x="228.5" y="248">55</text>
<text x="235.6" y="248">1140</text>
<text x="253" y="247.1">Internal wall</text>
<text x="19.7" y="283.8">FOR:</text>
<text x="137.3" y="283.6">AT:</text>
<text x="283" y="283.9">SCALE:</text>
<text x="311.6" y="283.9">SHEET:</text>
<text x="340.8" y="283.9">JOB NO:</text>
</g>
<g font-size="2.2">
<text x="236.7" y="155.2">UP</text>
<text x="235.3" y="158.5">1</text>
<text x="235.8" y="160.9">2</text>
<text x="235.9" y="163.3">3</text>
<text x="235.9" y="165.7">4</text>
<text x="235.8" y="168.1">5</text>
<text x="235.8" y="170.5">6</text>
<text x="235.8" y="172.9">7</text>
<text x="235.8" y="177.7">9</text>
<text x="235.9" y="175.3">8</text>
<text x="235.3" y="180.1">10</text>
<text x="235.3" y="182.6">11</text>
<text x="235.3" y="190.4">12</text>
<text x="242.2" y="190.4">1314</text>
</g>
</svg>
